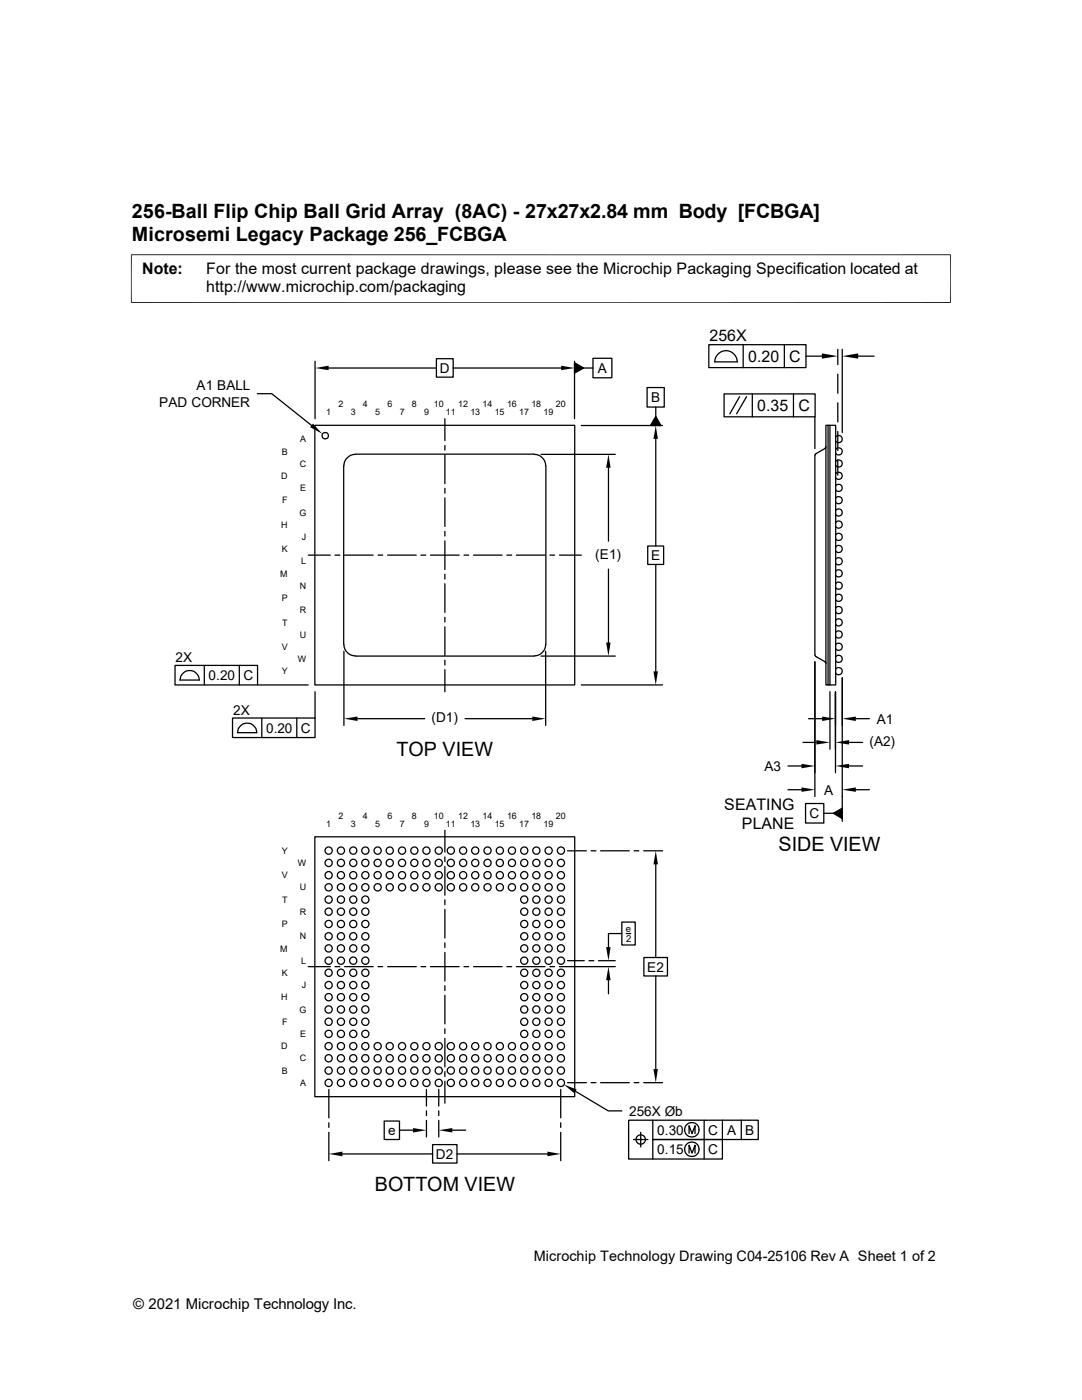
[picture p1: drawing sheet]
<svg xmlns="http://www.w3.org/2000/svg" width="216mm" height="279mm" viewBox="0 0 216 279" stroke-linecap="round" stroke-linejoin="round" font-family="sans-serif">
<g fill="none" stroke="#000" stroke-width=".25">
<path d="M51.4 78.6h2.8l8 6.3M62.9 72.1v11.5M65.6 73.4h21.5M87.1 71.6h3.3v3.7h-3.3zM90.4 73.4h21.6M114.6 72.4l1.9 1-1.9 1.1zM114.6 72.1v11.5M116.5 73.4h1.8M118.3 71.5h3.8v3.9h-3.8zM129.1 77.3h3.4v3.9h-3.4zM141.4 68.8h19.4v4.6h-19.4zM142.6 72.2h4.6"/>
<path d="M142.6 72.2a2.24 2.24 0 0 1 2.3-2.2 2.24 2.24 0 0 1 2.2 2.2M144.5 78.6h18.1v4.6h-18.1zM147.6 79.2l-2 3.4M148.3 68.8v4.6M149 79.2l-2 3.4M150.1 78.6v4.6M156.5 68.8v4.6M158.3 78.6v4.6M160.8 71.1h3.2M167.2 69.7v3.1M167.2 74.7v3.8M168.1 69.7v16.6"/>
<path d="M171.2 71.1h3.2M62.8 84.9h51.9v51.8h-51.9zM68.6 93v35.6M70.9 90.7a2.31 2.31 0 0 0-2.3 2.3M70.9 90.6h35.7M88.8 83.6v4.3M88.8 88.9v.9M88.8 90.8v5.7M88.8 97.5v.9M88.8 99.4v5.7M106.6 90.7a2.31 2.31 0 0 1 2.3 2.3M107.9 90.7h14.9"/>
<path d="M108.9 93v35.6M116 84.9h16.2M121.4 93.3v14.7M130.9 83.1l1 1.8h-2.1zM130.9 81.2v1.9M130.9 87.6v21.4M162.6 83.2v6.3M162.9 90.5l-.3 .3v40l.3 .3M164.8 84.9h.4v51.8h-.4zM164.8 89.2l-.2 .3-1.8 1.1M165.2 84.9h.4v51.8h-.4M165.6 84.9h1.2v51.8h-1.2"/>
<path d="M166.8 99.4a.71 .71 0 0 1 1-.1 .71 .71 0 0 1 0 1.1 .71 .71 0 0 1-1-.2M166.8 97a.71 .71 0 0 1 1-.2 .71 .71 0 0 1 0 1.1 .71 .71 0 0 1-1-.2M166.8 94.6a.71 .71 0 0 1 1-.2 .71 .71 0 0 1 0 1.1 .71 .71 0 0 1-1-.2M166.8 92.1a.71 .71 0 0 1 1-.1 .71 .71 0 0 1 0 1 .71 .71 0 0 1-1-.1M166.8 89.7a.71 .71 0 0 1 1-.2 .71 .71 0 0 1 0 1.1 .71 .71 0 0 1-1-.1M166.8 87.2a.71 .71 0 0 1 1-.1 .71 .71 0 0 1 0 1.1 .71 .71 0 0 1-1-.2M167.2 80.4v3.8M167.2 86.1v3.8M167.2 91.8v3M61.5 110.8h4.4M66.8 110.8h1M68.7 110.8h5.8"/>
<path d="M75.4 110.8h1M77.3 110.8h5.8M84 110.8h1M85.9 110.8h5.7M88.8 106v1M88.8 108v5.7M88.8 114.6v1M88.8 116.5v5.7M92.6 110.8h.9M94.5 110.8h5.7M101.1 110.8h1M103 110.8h5.8"/>
<path d="M109.7 110.8h1M111.6 110.8h4.4M121.4 113.6v14.6M129.2 109h3.2v3.6h-3.2zM130.9 112.6v21.4M166.8 118.9a.71 .71 0 0 1 1-.1 .71 .71 0 0 1 0 1 .71 .71 0 0 1-1-.1M166.8 116.5a.71 .71 0 0 1 1-.2 .71 .71 0 0 1 0 1.1 .71 .71 0 0 1-1-.1M166.8 114a.71 .71 0 0 1 1-.1 .71 .71 0 0 1 0 1.1 .71 .71 0 0 1-1-.2M166.8 111.6a.71 .71 0 0 1 1-.1 .71 .71 0 0 1 0 1.1 .71 .71 0 0 1-1-.2M166.8 109.2a.71 .71 0 0 1 1-.2 .71 .71 0 0 1 0 1.1 .71 .71 0 0 1-1-.2M166.8 106.8a.71 .71 0 0 1 1-.2 .71 .71 0 0 1 0 1.1 .71 .71 0 0 1-1-.2M166.8 104.3a.71 .71 0 0 1 1-.1 .71 .71 0 0 1 0 1 .71 .71 0 0 1-1-.1"/>
<path d="M166.8 101.9a.71 .71 0 0 1 1-.2 .71 .71 0 0 1 0 1.1 .71 .71 0 0 1-1-.1M34.9 132.8h16.5v3.9h-16.5zM39.8 135.7a1.9 1.9 0 0 0-2-1.9 1.9 1.9 0 0 0-1.9 1.9h3.9M40.8 132.8v3.9M47.8 132.8v3.9M51.4 136.7h10.1M62.9 138v5.3M68.6 128.6a2.31 2.31 0 0 0 2.3 2.3M68.6 130v14.8M70.9 130.9h35.7M88.8 123.2v.9M88.8 125.1v5.7"/>
<path d="M88.8 131.7v1M88.8 133.6v4.4M107.9 130.9h14.9M108.9 128.6a2.31 2.31 0 0 1-2.3 2.3M108.9 130v14.8M116 136.7h16.2M162.6 132.1v26.9M162.8 131l1.8 1.1 .2 .3M165.6 138v11.5M166.7 138v16.2M166.8 133.6a.71 .71 0 0 1 1-.2 .71 .71 0 0 1 0 1.1 .71 .71 0 0 1-1-.2M166.8 131.1a.71 .71 0 0 1 1-.2 .71 .71 0 0 1 0 1.1 .71 .71 0 0 1-1-.1"/>
<path d="M166.8 128.7a.71 .71 0 0 1 1-.2 .71 .71 0 0 1 0 1.1 .71 .71 0 0 1-1-.1M166.8 126.2a.71 .71 0 0 1 1-.1 .71 .71 0 0 1 0 1.1 .71 .71 0 0 1-1-.2M166.8 123.8a.71 .71 0 0 1 1-.1 .71 .71 0 0 1 0 1 .71 .71 0 0 1-1-.1M166.8 121.4a.71 .71 0 0 1 1-.2 .71 .71 0 0 1 0 1.1 .71 .71 0 0 1-1-.2M168.1 135.3v28.6M46.4 143.3h16.5v3.9h-16.5zM51.2 146.2a1.9 1.9 0 0 0-1.9-1.9 1.9 1.9 0 0 0-1.9 1.9h3.9M52.2 143.3v3.9M59.2 143.3v3.9M71.3 143.4h13.5M92.8 143.4h13.4M157.2 152.9h2.7"/>
<path d="M157.2 157.6h2.7M160.2 148.2h2.7M161.3 143.4h2.7M169.4 148.2h2.7M169.4 152.9h2.7M170.8 143.4h2.7M170.8 157.6h2.7M62.8 167h51.9v51.9h-51.9zM88.8 165.7v4.4M88.8 171v1M88.8 172.9v5.7M88.8 179.6v1"/>
<path d="M113.2 169.8h3.8M117.9 169.8h1M119.8 169.8h5.8M126.5 169.8h1M128.4 169.8h3.8M130.9 172.5v18.6M160.7 160.4h3.7v3.9h-3.7zM164.4 162.3h1.9M166.3 162.3l1.8-1v2.1zM61.5 192.9h4.4M66.8 192.9h1M68.7 192.9h5.8"/>
<path d="M75.4 192.9h1M77.3 192.9h5.8M84 192.9h1M85.9 192.9h5.7M88.8 181.5v5.7M88.8 188.2v.9M88.8 190.1v5.7M88.8 196.7v1M88.8 198.6v5.7M92.6 192.9h.9M94.5 192.9h5.7M101.1 192.9h1"/>
<path d="M103 192.9h5.8M109.7 192.9h1M111.6 192.9h11.2M113.2 191.7h3.4M117.5 191.7h1M119.4 191.7h3.4M121.4 195.6v2.7M124.1 184h2.6v4.6h-2.6zM124.1 186.3h-2.7v2.7M125 186.3h.9M128.5 191.1h4.7v3.7h-4.7zM130.9 194.8v18.6"/>
<path d="M65.6 217.4v5.7M85.1 217.4v3.3M87.5 217.4v3.3M88.8 205.3v.9M88.8 207.2v5.7M88.8 213.9v.9M88.8 215.8v4.4M111.9 217.4v5.7M113.2 216.1h3.8M114.9 217.8l6.5 3.9h2.7M117.9 216.1h1M119.8 216.1h5.8"/>
<path d="M126.5 216.1h1M128.4 216.1h3.8M65.6 224.1v.9M65.6 226v5.6M68.3 230.3h18M76.7 223.7h3v3.7h-3zM79.7 225.6h2.7M85.1 221.7v.9M85.1 223.6v3.3M86.3 228.4h4.9v3.7h-4.9zM87.5 221.7v.9M87.5 223.6v3.3"/>
<path d="M90.3 225.6h2.6M91.2 230.3h18M111.9 224.1v.9M111.9 226v5.6M126.4 227.4h2.9M127.8 226v2.9M130.3 223.6v3.8h13.8v3.9h-18.7v-7.7h25.9v3.8h-21v3.9M137.5 226.2v-1.5l.6 1.5 .6-1.5v1.5M137.5 230.1v-1.5l.6 1.5 .6-1.5v1.5M140.5 223.6v7.7M144.1 223.6v3.8M147.9 223.6v3.8"/>
<circle cx="64.9" cy="87" r=".65"/>
<circle cx="65.6" cy="179.5" r=".72"/>
<circle cx="65.6" cy="174.7" r=".72"/>
<circle cx="65.6" cy="172.2" r=".72"/>
<circle cx="65.6" cy="177.1" r=".72"/>
<circle cx="65.6" cy="169.8" r=".72"/>
<circle cx="68" cy="174.7" r=".72"/>
<circle cx="68" cy="169.8" r=".72"/>
<circle cx="68" cy="179.5" r=".72"/>
<circle cx="68" cy="177.1" r=".72"/>
<circle cx="68" cy="172.2" r=".72"/>
<circle cx="70.5" cy="174.7" r=".72"/>
<circle cx="70.5" cy="177.1" r=".72"/>
<circle cx="70.5" cy="169.8" r=".72"/>
<circle cx="70.5" cy="179.5" r=".72"/>
<circle cx="70.5" cy="172.2" r=".72"/>
<circle cx="72.9" cy="177.1" r=".72"/>
<circle cx="72.9" cy="174.7" r=".72"/>
<circle cx="72.9" cy="172.2" r=".72"/>
<circle cx="72.9" cy="169.8" r=".72"/>
<circle cx="72.9" cy="179.5" r=".72"/>
<circle cx="75.4" cy="174.7" r=".72"/>
<circle cx="75.4" cy="177.1" r=".72"/>
<circle cx="75.4" cy="169.8" r=".72"/>
<circle cx="75.4" cy="172.2" r=".72"/>
<circle cx="77.8" cy="177.1" r=".72"/>
<circle cx="77.8" cy="174.7" r=".72"/>
<circle cx="77.8" cy="169.8" r=".72"/>
<circle cx="77.8" cy="172.2" r=".72"/>
<circle cx="80.2" cy="177.1" r=".72"/>
<circle cx="80.2" cy="172.2" r=".72"/>
<circle cx="80.2" cy="174.7" r=".72"/>
<circle cx="80.2" cy="169.8" r=".72"/>
<circle cx="82.7" cy="177.1" r=".72"/>
<circle cx="82.7" cy="174.7" r=".72"/>
<circle cx="82.7" cy="172.2" r=".72"/>
<circle cx="82.7" cy="169.8" r=".72"/>
<circle cx="85.1" cy="177.1" r=".72"/>
<circle cx="85.1" cy="174.7" r=".72"/>
<circle cx="85.1" cy="172.2" r=".72"/>
<circle cx="85.1" cy="169.8" r=".72"/>
<circle cx="87.5" cy="172.2" r=".72"/>
<circle cx="87.5" cy="177.1" r=".72"/>
<circle cx="87.5" cy="174.7" r=".72"/>
<circle cx="87.5" cy="169.8" r=".72"/>
<circle cx="90" cy="177.1" r=".72"/>
<circle cx="90" cy="174.7" r=".72"/>
<circle cx="90" cy="172.2" r=".72"/>
<circle cx="90" cy="169.8" r=".72"/>
<circle cx="92.4" cy="174.7" r=".72"/>
<circle cx="92.4" cy="169.8" r=".72"/>
<circle cx="92.4" cy="177.1" r=".72"/>
<circle cx="92.4" cy="172.2" r=".72"/>
<circle cx="94.8" cy="177.1" r=".72"/>
<circle cx="94.8" cy="174.7" r=".72"/>
<circle cx="94.8" cy="172.2" r=".72"/>
<circle cx="94.8" cy="169.8" r=".72"/>
<circle cx="97.3" cy="174.7" r=".72"/>
<circle cx="97.3" cy="177.1" r=".72"/>
<circle cx="97.3" cy="172.2" r=".72"/>
<circle cx="97.3" cy="169.8" r=".72"/>
<circle cx="99.7" cy="174.7" r=".72"/>
<circle cx="99.7" cy="177.1" r=".72"/>
<circle cx="99.7" cy="169.8" r=".72"/>
<circle cx="99.7" cy="172.2" r=".72"/>
<circle cx="102.2" cy="172.2" r=".72"/>
<circle cx="102.2" cy="177.1" r=".72"/>
<circle cx="102.2" cy="174.7" r=".72"/>
<circle cx="102.2" cy="169.8" r=".72"/>
<circle cx="104.6" cy="174.7" r=".72"/>
<circle cx="104.6" cy="172.2" r=".72"/>
<circle cx="104.6" cy="169.8" r=".72"/>
<circle cx="104.6" cy="179.5" r=".72"/>
<circle cx="104.6" cy="177.1" r=".72"/>
<circle cx="107" cy="179.5" r=".72"/>
<circle cx="107" cy="174.7" r=".72"/>
<circle cx="107" cy="172.2" r=".72"/>
<circle cx="107" cy="177.1" r=".72"/>
<circle cx="107" cy="169.8" r=".72"/>
<circle cx="109.5" cy="179.5" r=".72"/>
<circle cx="109.5" cy="172.2" r=".72"/>
<circle cx="109.5" cy="177.1" r=".72"/>
<circle cx="109.5" cy="174.7" r=".72"/>
<circle cx="109.5" cy="169.8" r=".72"/>
<circle cx="111.9" cy="177.1" r=".72"/>
<circle cx="111.9" cy="179.5" r=".72"/>
<circle cx="111.9" cy="172.2" r=".72"/>
<circle cx="111.9" cy="174.7" r=".72"/>
<circle cx="111.9" cy="169.8" r=".72"/>
<circle cx="65.6" cy="186.9" r=".72"/>
<circle cx="65.6" cy="184.4" r=".72"/>
<circle cx="65.6" cy="191.7" r=".72"/>
<circle cx="65.6" cy="199" r=".72"/>
<circle cx="65.6" cy="196.6" r=".72"/>
<circle cx="65.6" cy="189.3" r=".72"/>
<circle cx="65.6" cy="181.9" r=".72"/>
<circle cx="65.6" cy="194.1" r=".72"/>
<circle cx="68" cy="191.7" r=".72"/>
<circle cx="68" cy="186.9" r=".72"/>
<circle cx="68" cy="184.4" r=".72"/>
<circle cx="68" cy="199" r=".72"/>
<circle cx="68" cy="189.3" r=".72"/>
<circle cx="68" cy="181.9" r=".72"/>
<circle cx="68" cy="196.6" r=".72"/>
<circle cx="68" cy="194.1" r=".72"/>
<circle cx="70.5" cy="196.6" r=".72"/>
<circle cx="70.5" cy="189.3" r=".72"/>
<circle cx="70.5" cy="191.7" r=".72"/>
<circle cx="70.5" cy="186.9" r=".72"/>
<circle cx="70.5" cy="184.4" r=".72"/>
<circle cx="70.5" cy="181.9" r=".72"/>
<circle cx="70.5" cy="199" r=".72"/>
<circle cx="70.5" cy="194.1" r=".72"/>
<circle cx="72.9" cy="191.7" r=".72"/>
<circle cx="72.9" cy="189.3" r=".72"/>
<circle cx="72.9" cy="196.6" r=".72"/>
<circle cx="72.9" cy="199" r=".72"/>
<circle cx="72.9" cy="186.9" r=".72"/>
<circle cx="72.9" cy="184.4" r=".72"/>
<circle cx="72.9" cy="181.9" r=".72"/>
<circle cx="72.9" cy="194.1" r=".72"/>
<circle cx="104.6" cy="189.3" r=".72"/>
<circle cx="104.6" cy="196.6" r=".72"/>
<circle cx="104.6" cy="181.9" r=".72"/>
<circle cx="104.6" cy="194.1" r=".72"/>
<circle cx="104.6" cy="191.7" r=".72"/>
<circle cx="104.6" cy="186.9" r=".72"/>
<circle cx="104.6" cy="184.4" r=".72"/>
<circle cx="104.6" cy="199" r=".72"/>
<circle cx="107" cy="191.7" r=".72"/>
<circle cx="107" cy="189.3" r=".72"/>
<circle cx="107" cy="196.6" r=".72"/>
<circle cx="107" cy="186.9" r=".72"/>
<circle cx="107" cy="184.4" r=".72"/>
<circle cx="107" cy="181.9" r=".72"/>
<circle cx="107" cy="199" r=".72"/>
<circle cx="107" cy="194.1" r=".72"/>
<circle cx="109.5" cy="196.6" r=".72"/>
<circle cx="109.5" cy="194.1" r=".72"/>
<circle cx="109.5" cy="189.3" r=".72"/>
<circle cx="109.5" cy="191.7" r=".72"/>
<circle cx="109.5" cy="186.9" r=".72"/>
<circle cx="109.5" cy="184.4" r=".72"/>
<circle cx="109.5" cy="181.9" r=".72"/>
<circle cx="109.5" cy="199" r=".72"/>
<circle cx="111.9" cy="189.3" r=".72"/>
<circle cx="111.9" cy="194.1" r=".72"/>
<circle cx="111.9" cy="181.9" r=".72"/>
<circle cx="111.9" cy="196.6" r=".72"/>
<circle cx="111.9" cy="191.7" r=".72"/>
<circle cx="111.9" cy="186.9" r=".72"/>
<circle cx="111.9" cy="184.4" r=".72"/>
<circle cx="111.9" cy="199" r=".72"/>
<circle cx="65.6" cy="203.9" r=".72"/>
<circle cx="65.6" cy="216.1" r=".72"/>
<circle cx="65.6" cy="211.2" r=".72"/>
<circle cx="65.6" cy="206.3" r=".72"/>
<circle cx="65.6" cy="208.8" r=".72"/>
<circle cx="65.6" cy="213.7" r=".72"/>
<circle cx="65.6" cy="201.5" r=".72"/>
<circle cx="68" cy="203.9" r=".72"/>
<circle cx="68" cy="213.7" r=".72"/>
<circle cx="68" cy="211.2" r=".72"/>
<circle cx="68" cy="208.8" r=".72"/>
<circle cx="68" cy="206.3" r=".72"/>
<circle cx="68" cy="216.1" r=".72"/>
<circle cx="68" cy="201.5" r=".72"/>
<circle cx="70.5" cy="216.1" r=".72"/>
<circle cx="70.5" cy="213.7" r=".72"/>
<circle cx="70.5" cy="208.8" r=".72"/>
<circle cx="70.5" cy="206.3" r=".72"/>
<circle cx="70.5" cy="203.9" r=".72"/>
<circle cx="70.5" cy="211.2" r=".72"/>
<circle cx="70.5" cy="201.5" r=".72"/>
<circle cx="72.9" cy="206.3" r=".72"/>
<circle cx="72.9" cy="203.9" r=".72"/>
<circle cx="72.9" cy="213.7" r=".72"/>
<circle cx="72.9" cy="211.2" r=".72"/>
<circle cx="72.9" cy="208.8" r=".72"/>
<circle cx="72.9" cy="216.1" r=".72"/>
<circle cx="72.9" cy="201.5" r=".72"/>
<circle cx="75.4" cy="211.2" r=".72"/>
<circle cx="75.4" cy="208.8" r=".72"/>
<circle cx="75.4" cy="216.1" r=".72"/>
<circle cx="75.4" cy="213.7" r=".72"/>
<circle cx="77.8" cy="216.1" r=".72"/>
<circle cx="77.8" cy="213.7" r=".72"/>
<circle cx="77.8" cy="208.8" r=".72"/>
<circle cx="77.8" cy="211.2" r=".72"/>
<circle cx="80.2" cy="213.7" r=".72"/>
<circle cx="80.2" cy="208.8" r=".72"/>
<circle cx="80.2" cy="216.1" r=".72"/>
<circle cx="80.2" cy="211.2" r=".72"/>
<circle cx="82.7" cy="208.8" r=".72"/>
<circle cx="82.7" cy="213.7" r=".72"/>
<circle cx="82.7" cy="216.1" r=".72"/>
<circle cx="82.7" cy="211.2" r=".72"/>
<circle cx="85.1" cy="208.8" r=".72"/>
<circle cx="85.1" cy="216.1" r=".72"/>
<circle cx="85.1" cy="213.7" r=".72"/>
<circle cx="85.1" cy="211.2" r=".72"/>
<circle cx="87.5" cy="216.1" r=".72"/>
<circle cx="87.5" cy="213.7" r=".72"/>
<circle cx="87.5" cy="208.8" r=".72"/>
<circle cx="87.5" cy="211.2" r=".72"/>
<circle cx="90" cy="216.1" r=".72"/>
<circle cx="90" cy="213.7" r=".72"/>
<circle cx="90" cy="208.8" r=".72"/>
<circle cx="90" cy="211.2" r=".72"/>
<circle cx="92.4" cy="211.2" r=".72"/>
<circle cx="92.4" cy="216.1" r=".72"/>
<circle cx="92.4" cy="208.8" r=".72"/>
<circle cx="92.4" cy="213.7" r=".72"/>
<circle cx="94.8" cy="216.1" r=".72"/>
<circle cx="94.8" cy="213.7" r=".72"/>
<circle cx="94.8" cy="208.8" r=".72"/>
<circle cx="94.8" cy="211.2" r=".72"/>
<circle cx="97.3" cy="208.8" r=".72"/>
<circle cx="97.3" cy="216.1" r=".72"/>
<circle cx="97.3" cy="213.7" r=".72"/>
<circle cx="97.3" cy="211.2" r=".72"/>
<circle cx="99.7" cy="216.1" r=".72"/>
<circle cx="99.7" cy="213.7" r=".72"/>
<circle cx="99.7" cy="208.8" r=".72"/>
<circle cx="99.7" cy="211.2" r=".72"/>
<circle cx="102.2" cy="208.8" r=".72"/>
<circle cx="102.2" cy="216.1" r=".72"/>
<circle cx="102.2" cy="213.7" r=".72"/>
<circle cx="102.2" cy="211.2" r=".72"/>
<circle cx="104.6" cy="206.3" r=".72"/>
<circle cx="104.6" cy="203.9" r=".72"/>
<circle cx="104.6" cy="216.1" r=".72"/>
<circle cx="104.6" cy="213.7" r=".72"/>
<circle cx="104.6" cy="201.5" r=".72"/>
<circle cx="104.6" cy="208.8" r=".72"/>
<circle cx="104.6" cy="211.2" r=".72"/>
<circle cx="107" cy="208.8" r=".72"/>
<circle cx="107" cy="211.2" r=".72"/>
<circle cx="107" cy="201.5" r=".72"/>
<circle cx="107" cy="216.1" r=".72"/>
<circle cx="107" cy="213.7" r=".72"/>
<circle cx="107" cy="206.3" r=".72"/>
<circle cx="107" cy="203.9" r=".72"/>
<circle cx="109.5" cy="216.1" r=".72"/>
<circle cx="109.5" cy="213.7" r=".72"/>
<circle cx="109.5" cy="206.3" r=".72"/>
<circle cx="109.5" cy="203.9" r=".72"/>
<circle cx="109.5" cy="208.8" r=".72"/>
<circle cx="109.5" cy="201.5" r=".72"/>
<circle cx="109.5" cy="211.2" r=".72"/>
<circle cx="111.9" cy="216.1" r=".72"/>
<circle cx="111.9" cy="213.7" r=".72"/>
<circle cx="111.9" cy="208.8" r=".72"/>
<circle cx="111.9" cy="206.3" r=".72"/>
<circle cx="111.9" cy="203.9" r=".72"/>
<circle cx="111.9" cy="201.5" r=".72"/>
<circle cx="111.9" cy="211.2" r=".72"/>
<circle cx="127.8" cy="227.4" r=".94"/>
<circle cx="138" cy="225.5" r="1.45"/>
<circle cx="138" cy="229.4" r="1.45"/>
</g>
<path d="M26.1 50.8h163.6M26.2 50.8v9.7M189.7 50.8v9.7M26.1 60.4h163.6" fill="none" stroke="#000" stroke-width=".2"/>
<g fill="#000">
<path d="M62.9 73.4l2.7-.4v.9zM112 73l2.6 .4-2.6 .5zM114.6 72.4l1.9 1-1.9 1.1zM164 70.5l3.2 .6-3.2 .5zM168.1 71.1l3.1-.6v1.1zM62.4 84.5l1.9 2.1-2.4-1.3zM121.4 90.7l.4 2.6h-.9zM130.9 84.9l.4 2.7h-.9zM130.9 83.1l1 1.8h-2.1zM120.9 128.2h.9l-.4 2.7zM130.4 134h.9l-.4 2.7zM68.6 143.4l2.7-.4v.9z"/>
<path d="M106.2 143l2.7 .4-2.7 .5zM159.9 152.4l2.7 .5-2.7 .4zM159.9 157.1l2.7 .5-2.7 .4zM162.9 147.7l2.7 .5-2.7 .4zM164 143l2.7 .4-2.7 .5zM166.7 148.2l2.7-.5v.9zM166.7 152.9l2.7-.5v.9zM168.1 143.4l2.7-.4v.9zM168.1 157.6l2.7-.5v.9zM130.9 169.8l.4 2.7h-.9zM166.3 162.3l1.8-1v2.1zM121.4 192.9l.4 2.7h-.9z"/>
<path d="M120.9 189h.9l-.4 2.7zM112.5 216.5l2.6 .9-.5 .8zM130.4 213.4h.9l-.4 2.7zM65.6 230.3l2.7-.5v1zM82.4 225.1l2.7 .5-2.7 .4zM87.5 225.6l2.8-.5v.9zM109.2 229.8l2.7 .5-2.7 .5z"/>
</g>
<g font-size="3.9">
<text x="26.3" y="43.5">256-Ball Flip Chip Ball Grid Array (8AC) - 27x27x2.84 mm Body [FCBGA]</text>
<text x="26.3" y="48">Microsemi Legacy Package 256_FCBGA</text>
<text x="79.1" y="150.9">TOP VIEW</text>
<text x="155.3" y="169.8">SIDE VIEW</text>
<text x="74.8" y="237.8">BOTTOM VIEW</text>
</g>
<g font-size="3.2">
<text x="28.4" y="54.6">Note:</text>
<text x="41.1" y="54.6">For the most current package drawings, please see the Microchip Packaging Specification located at</text>
<text x="41.1" y="58.3">http://www.microchip.com/packaging</text>
<text x="141.6" y="68">256X</text>
<text x="149.3" y="72.2">0.20</text>
<text x="157.5" y="72.2">C</text>
<text x="151.1" y="82">0.35</text>
<text x="159.3" y="82">C</text>
<text x="144.5" y="161.7">SEATING</text>
<text x="148" y="165.5">PLANE</text>
</g>
<text font-size="3" x="26.6" y="261.3">© 2021 Microchip Technology Inc.</text>
<text font-size="2.9" x="106.5" y="251.6">Microchip Technology Drawing C04-25106 Rev A Sheet 1 of 2</text>
<g font-size="2.7">
<text x="39.2" y="77.9">A1 BALL</text>
<text x="87.8" y="74.4">D</text>
<text x="119.3" y="74.4">A</text>
<text x="31.8" y="81.2">PAD CORNER</text>
<text x="129.9" y="80.3">B</text>
<text x="118.8" y="111.5">(E1)</text>
<text x="129.9" y="111.8">E</text>
<text x="35.1" y="132.1">2X</text>
<text x="41.6" y="135.7">0.20</text>
<text x="48.6" y="135.7">C</text>
<text x="46.5" y="142.6">2X</text>
<text x="53.1" y="146.2">0.20</text>
<text x="60" y="146.2">C</text>
<text x="86.1" y="144.1">(D1)</text>
<text x="173.5" y="148.8">(A2)</text>
<text x="175" y="144.4">A1</text>
<text x="152.5" y="153.8">A3</text>
<text x="164.4" y="158.6">A</text>
<text x="161.5" y="163.3">C</text>
<text x="129.2" y="193.9">E2</text>
<text x="77.4" y="226.5">e</text>
<text x="125.5" y="222.6">256X Øb</text>
<text x="131.1" y="226.4">0.30</text>
<text x="141.3" y="226.4">C</text>
<text x="145.1" y="226.4">A</text>
<text x="148.7" y="226.4">B</text>
<text x="87" y="231.3">D2</text>
<text x="131.1" y="230.3">0.15</text>
<text x="141.3" y="230.3">C</text>
</g>
<g font-size="1.9">
<text x="124.9" y="186.1">e</text>
<text x="124.9" y="187.9">2</text>
</g>
<g font-size="1.8">
<text x="65.1" y="82.9">1</text>
<text x="67.6" y="81.2">2</text>
<text x="70" y="82.9">3</text>
<text x="72.4" y="81.2">4</text>
<text x="74.9" y="82.9">5</text>
<text x="77.3" y="81.2">6</text>
<text x="79.8" y="82.9">7</text>
<text x="82.2" y="81.2">8</text>
<text x="84.6" y="82.9">9</text>
<text x="86.6" y="81.2">10</text>
<text x="89" y="82.9">11</text>
<text x="91.4" y="81.2">12</text>
<text x="93.9" y="82.9">13</text>
<text x="96.3" y="81.2">14</text>
<text x="98.7" y="82.9">15</text>
<text x="101.2" y="81.2">16</text>
<text x="103.6" y="82.9">17</text>
<text x="106" y="81.2">18</text>
<text x="108.5" y="82.9">19</text>
<text x="110.9" y="81.2">20</text>
<text x="59.9" y="88.3">A</text>
<text x="56.1" y="95.6">D</text>
<text x="56.2" y="90.7">B</text>
<text x="59.8" y="93.2">C</text>
<text x="56.3" y="100.5">F</text>
<text x="59.9" y="98">E</text>
<text x="56.1" y="105.3">H</text>
<text x="59.7" y="102.9">G</text>
<text x="60.2" y="107.7">J</text>
<text x="56.2" y="110.2">K</text>
<text x="60.1" y="112.6">L</text>
<text x="55.9" y="115.1">M</text>
<text x="56.2" y="120">P</text>
<text x="59.8" y="117.5">N</text>
<text x="56.3" y="124.8">T</text>
<text x="59.8" y="122.4">R</text>
<text x="56.2" y="129.7">V</text>
<text x="59.8" y="127.3">U</text>
<text x="56.2" y="134.6">Y</text>
<text x="59.4" y="132.1">W</text>
<text x="65.1" y="165">1</text>
<text x="67.6" y="163.4">2</text>
<text x="70" y="165">3</text>
<text x="72.4" y="163.4">4</text>
<text x="74.9" y="165">5</text>
<text x="77.3" y="163.4">6</text>
<text x="79.8" y="165">7</text>
<text x="82.2" y="163.4">8</text>
<text x="84.6" y="165">9</text>
<text x="86.6" y="163.4">10</text>
<text x="89" y="165">11</text>
<text x="91.4" y="163.4">12</text>
<text x="93.9" y="165">13</text>
<text x="96.3" y="163.4">14</text>
<text x="98.7" y="165">15</text>
<text x="101.2" y="163.4">16</text>
<text x="103.6" y="165">17</text>
<text x="106" y="163.4">18</text>
<text x="108.5" y="165">19</text>
<text x="110.9" y="163.4">20</text>
<text x="56.2" y="170.4">Y</text>
<text x="59.4" y="172.8">W</text>
<text x="56.2" y="175.3">V</text>
<text x="59.8" y="177.7">U</text>
<text x="56.2" y="185">P</text>
<text x="56.3" y="180.2">T</text>
<text x="59.8" y="182.6">R</text>
<text x="55.9" y="189.9">M</text>
<text x="59.8" y="187.5">N</text>
<text x="56.2" y="194.8">K</text>
<text x="60.1" y="192.4">L</text>
<text x="60.2" y="197.2">J</text>
<text x="56.1" y="199.6">H</text>
<text x="59.7" y="202.1">G</text>
<text x="56.1" y="209.4">D</text>
<text x="56.3" y="204.5">F</text>
<text x="59.9" y="207">E</text>
<text x="56.2" y="214.2">B</text>
<text x="59.8" y="211.8">C</text>
<text x="59.9" y="216.7">A</text>
</g>
</svg>
